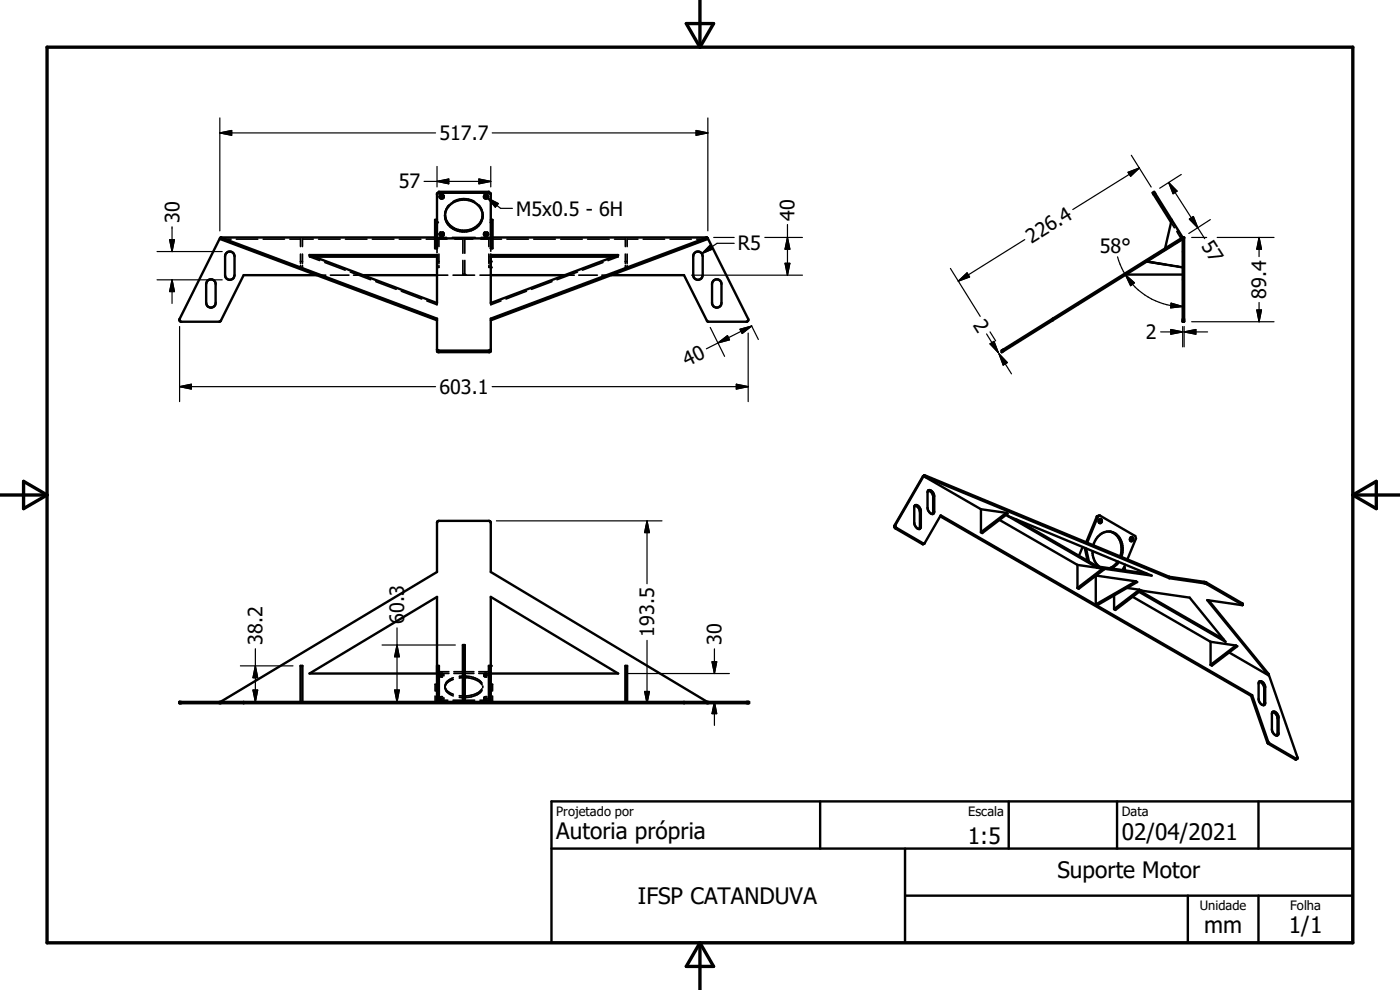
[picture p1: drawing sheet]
<svg xmlns="http://www.w3.org/2000/svg" width="297mm" height="210mm" viewBox="0 0 297 210" stroke-linecap="round" stroke-linejoin="round" font-family="sans-serif">
<g fill="none" stroke="#000" stroke-width=".51">
<path d="M44 59.6a1 1 0 0 1 1.1-.3 1 1 0 0 1 .6 1v3.9a1 1 0 0 1-1 1.1 1 1 0 0 1-1-1.1v-3.9zM46.8 50.4l-8.7 17.3v.3l.2 .2h8.5l4.9-9.8h15.5M46.8 50.4v.3l45.9 17.2M46.8 50.4h.1M46.8 50.4l45.9 17.2v6.9l.3 .2h10.9l.2-.2v-6.9l45.9-17.2M48 53.7a1 1 0 0 1 1.1-.3 1 1 0 0 1 .7 1v4a1 1 0 0 1-1 1 1 1 0 0 1-1-1v-4zM65.7 54.1h27v10.2zM66.6 54.5h26.1M77 58.4h15.7M92.3 50.4h-45.5M92.7 50.6h11.4M93.1 40.7l-.4 .3v11.7h-.4v-6.1h.4"/>
<path d="M93.1 40.7h10.6M93.1 40.9h10.6M93.1 40.7v.2M93.1 40.9l-.4 .4M93.3 41.7l.3 .2 .5-.2M93.3 49.6l.3 .3 .5-.3M94.4 45.6a4.1 4.1 0 0 0 6.9 2.3l.8-1.1 .3-1.2M95.5 43.5a4.2 4.2 0 0 1 6.8 1.6 3.7 3.7 0 0 1-4.7 3.9 3.3 3.3 0 0 1-2.7-4.9zM102.7 41.7l.3 .2 .5-.2M102.7 49.6l.3 .3 .5-.3M103.7 40.7l.4 .3v11.7h.4v-6.1h-.4M103.7 40.9l.4 .4"/>
<path d="M103.7 40.7v.2M104.1 54.1h27l-27 10.2zM104.1 58.4h15.7M104.1 54.5h26.1M104.5 50.4h45.5M147.3 53.7a1 1 0 0 1 1.1-.3 1 1 0 0 1 .7 1v4a1 1 0 0 1-1 1 1 1 0 0 1-1-1v-4zM150 50.4h.1M150.1 50.4l8.6 17.3 .1 .2-.3 .3h-8.5l-4.9-9.8h-15.4M150.1 50.4v.3l-46 17.2M151.3 59.6a1 1 0 0 1 1.1-.3 1 1 0 0 1 .7 1v3.9a1 1 0 0 1-1 1.1 1 1 0 0 1-1-1.1v-3.9zM238.8 58.2h12.1M243.3 55.5l7.6 1.2"/>
<path d="M244.7 41.3l3.7 5.9M245.1 41l-.2-.3-.4 .2 .2 .4M245.1 41l-.4 .3M245.1 41l5.8 9.4M248.6 46.6l-1.4 6.1M250.9 50.4l-27.6 17.2M250.9 50.4h.3v17.9h-.3zM250.9 50.7l-27.6 17.2M92.7 74.1l.4 .3h10.6l.4-.3M212.5 74.7h.1M212.5 74.4v.3M212.5 74.3v.1"/>
<path d="M223.3 67.6l-10.8 6.7M223.3 67.9l-10.8 6.8M223.3 67.6v.3M194 107.3a.97 .97 0 0 1 1.4 .9v3.7a.58 .58 0 0 1-.6 .3 .58 .58 0 0 1-.5-.5l-.3-.8zM194.1 107.3a1.22 1.22 0 0 1 1.1 1.3l-.1 3.6M196 100.9l-6.1 10.7 .3 .4 5.9 3.3M196 100.9l-.2 .1-6.1 10.7 .3 .4 5.7 3.3 .4-.1M196.1 100.9h-.1M196.1 100.9l52 21.5M196.1 100.9v.2M196.1 101.1l12 6.9M196.1 101.1l52 21.6"/>
<path d="M196.1 115.3l3.5-6 66 38.2M196.9 104.1a1.01 1.01 0 0 1 1.3 1.2v3.2a.5 .5 0 0 1-.4 .6 .5 .5 0 0 1-.6-.4l-.3-.5-.1-.5zM196.9 104.1a1.23 1.23 0 0 1 1.1 1.1l-.1 3.8M199.5 109.5l65.9 38.1M208.1 108v4.9M208.1 108l5.4 .8M212 110.3l16.6 9.5M213.5 108.8l.3 .2-5.4 4.1-.3-.2M213.5 108.8l-5.4 4.1M213.7 109.4l30.6 12.7-11.5-1.6zM215.5 110.1l17.3 10.1M228.6 119.8v4.9"/>
<path d="M228.6 119.8l5.4 .8M229.7 116l-.8 1.9M230.1 116.2l.6 2.8M230.4 116.3l.6 2.8M231.8 116.9a4.1 4.1 0 0 0 1.5 3.3M232 115.7a3.2 3.2 0 0 1 4.7-2.5 4.3 4.3 0 0 1 1.2 4.9M232.7 109.6h.2M232.7 109.6l-2.3 5.4M232.9 109.6l-2.3 5.5M233.4 109.4l7.5 4.3 .1 .5-1.8 4.5M233.4 109.4l-.7 .2M233.4 109.4l-.5 .2"/>
<path d="M233.4 110.1l.1 .4-.3 .4M235.4 112.8a3.9 3.9 0 0 1 2.3 5.2M237.1 119.1l-.7 .9-1 .5M237.3 119.2l-1 1.1-.7 .3M238.7 119.8l-.3 .8M240 113.9l.2 .6-.3 .3M232.5 122.2v6M232.5 122.1l8.5 1.2M232.8 120.2v.3M232.8 120.2l10.5 1.5M234 120.6l.2 .2-5.3 4.1-.3-.2M234 120.6l-5.4 4.1"/>
<path d="M236.4 126.3v2.9M238.4 120.6l.1 .4M238.4 120.6l-.2 .3M238.5 120.3l.2 .7M239.1 124.7l2.6 .4M240.3 126.6l16.5 9.5M241 123.3l.3 .2-8.6 4.9-.2-.2M241 123.3l-8.5 4.9M241.7 125.1l.3 .2M241.7 125.1l-5.3 4.1M241.9 125.4l17.6 10.2M242 125.3l10.4 1.5 7.6 9.3-18.3-10.5"/>
<path d="M242 125.3l-5.4 4.1-.2-.2M248.1 122.4l7.6 1.1 7.9 4.5v.4M248.1 122.7l7.7 1.1 7.8 4.5M248.1 122.4v.3M256.4 127.3l12.7 15.7M256.8 136.1v5M256.8 136.1l5.4 .8M260.8 138.4l8.3 4.9M262.2 136.9l.3 .2-5.4 4.1-.3-.1M262.2 136.9l-5.4 4.2M263.6 128.4l-7.5-1.1 13 16M263.6 128.4h.1"/>
<path d="M38 148.9h120.8v.3h-120.8zM46.8 148.9l45.9-27.6v-10.4l.2-.3 .2-.1 10.8 .1 .2 .3v10.4l46 27.6M51.7 148.9v.3M63.8 148.9v-7.6h.4v7.6M92.7 142.9h-27l27-16.3v22.3M92.7 141.3h.4v7.6M98.2 148.9v-12.1h.4v12.1M104.1 142.9h27l-27-16.3v22.3M104.1 141.3h-.4v7.6M132.7 148.9v-7.6h.3v7.6M145.1 148.9v.3M265.4 147.6l3.5 10 5.9 3.5 .4-.1"/>
<path d="M265.6 147.5l-.2 .1M267.1 144.6a1.27 1.27 0 0 1 1.1 1.4l-.1 3.6M267.2 144.6a1.09 1.09 0 0 1 1.2 1v3.7a.59 .59 0 0 1-.6 .3 .59 .59 0 0 1-.5-.5l-.3-.8v-3.3zM269.1 143l6.1 17.9-.2 .1-5.9-3.5-3.5-10M269.1 143v.3M269.9 151.1a.94 .94 0 0 1 1.3 1l.1 3.4a.5 .5 0 0 1-.4 .5 .5 .5 0 0 1-.6-.3l-.4-.6-.1-.4zM270 151.1a1.3 1.3 0 0 1 1 1.1l-.1 3.8M117 170h170v30h-170zM174 170v10M214 170v10M237 170v10M267 170v10"/>
<path d="M117 180h170M192 190h95M192 180v20M252 190v10M267 190v10"/>
<circle cx="93.7" cy="49.7" r=".41"/>
<circle cx="93.7" cy="41.7" r=".41"/>
<circle cx="103.1" cy="49.7" r=".41"/>
<circle cx="103.1" cy="41.7" r=".42"/>
<circle cx="233.4" cy="110.5" r=".41"/>
<circle cx="240" cy="114.4" r=".4"/>
</g>
<g fill="none" stroke="#000" stroke-width=".36">
<path d="M46.8 50.7h2.2M50.1 50.7h4.6M55.8 50.7h4.6M61.5 50.7h2.3v1.6M63.8 56.3v.4h.1M63.8 55.5h.1M63.8 53.9v2M64 55.5h.2M64.2 56.3v.4h-.2M64.2 53.9v2M65.7 54.1v.1M65.7 54.4v.1"/>
<path d="M65.7 54.5h.3M65.7 54.5l2.1 .8M66.3 54.5h.3M66.4 50.7h-2.2v1.6M67.2 58.4h1.9M67.6 50.7h4.6M68.9 55.7l4.3 1.6M70.1 58.4h3.9M73.3 50.7h4.6M74.3 57.7l4.3 1.6M75 58.4h2M79 50.7h4.6"/>
<path d="M79.7 59.7l4.4 1.7M84.7 50.7h4.6M90.4 50.7h2.4M92.3 50.4h2.4M92.7 58.4h2.3M92.7 52.7v.9M92.7 54.6v1.3M92.7 56.3v.4h.1M92.7 55.5h.1M93 50.7h1.8M93 55.5h.1M93.1 56.3v.4h-.1"/>
<path d="M93.1 50.7v1.6M93.1 53.9v2M93.5 49.2l-.2 .5M93.5 41.2l-.2 .6M94 49.2l.1 .4M94 41.2l.2 .3M94.2 41.5l-.1 .2M94.2 41.5v.1M94.2 41.7v.1M94.2 49.7h.1M95.2 43.5l-.7 1.3-.1 .9M96 50.4h4.8"/>
<path d="M96.1 58.4h4.6M96.1 42.7a4.7 4.7 0 0 1 4.6 0M96.5 50.7h1.7v3M98.2 55.2v3h.2M98.6 55.2v3h-.1M100.3 50.7h-1.7v3M101.6 43.5l.6 .9 .2 1.3M101.8 58.4h2.3M102 50.7h1.7v1.6M102.1 50.4h2.4M102.4 45.5v.1M102.9 41.2l-.2 .6"/>
<path d="M102.9 49.2l-.2 .5M103.4 41.2l.2 .3M103.4 49.2l.2 .3M103.6 41.5l-.1 .2M103.6 49.5l-.1 .1M103.6 41.5v.1M103.6 41.7v.1M103.6 49.5v.1M103.6 49.7h.1M103.7 56.3v.4h.1M103.7 55.5h.1M103.7 53.9v2"/>
<path d="M104 56.7h.1M104 55.5h.1M104.1 52.7v.6M104.1 53.9v.6M104.1 50.7h2.3M107.5 50.7h4.6M113.2 50.7h4.6M117.1 59.7l-4.3 1.7M119 50.7h4.5M119.8 58.4h2M122.5 57.7l-4.3 1.6M122.8 58.4h3.9"/>
<path d="M124.7 50.7h4.5M127.7 58.4h2M127.9 55.7l-4.3 1.6M130.2 54.5h.3M130.4 50.7h2.3v1.6M130.8 54.5h.3M131.1 54.1v.1M131.1 54.4v.1M131.1 54.5l-2.1 .8M132.7 56.3v.4h.1M132.7 55.5h.1M132.7 53.9v2"/>
<path d="M132.9 55.5h.1M133 56.3v.4h-.1M133 53.9v2M135.3 50.7h-2.3v1.6M136.5 50.7h4.5M142.1 50.7h4.6M147.8 50.7h2.3M244.8 54.5l-1.5 1 3 .5M244.9 54.1v.1M244.9 54.4v.1M244.9 41.3l-.1 .1M245.1 41.2h-.1"/>
<path d="M245.4 42.1h-.1M245.5 42.3h-.1M245.6 41.9l-.1 .1M245.8 42.1l-.2 .1M247.4 56.1l1.1 .2M247.9 56.2l3 .5-1.2-.2M248.4 47.2l.8 1.1M248.6 52.1l-3.1 2M249.8 49l-.1 .1M249.9 49.5l.7 1.1M249.9 49.3l-.1 .1M250 48.9l-.1 .1"/>
<path d="M250.1 49.1l-.1 .1M250.4 50l-.1 .1M250.6 49.9l-.1 .1M250.9 58.4h.1M250.9 50.7l-1.5 1M250.9 59.4h.1M250.9 53.4h.1M250.9 59.3h.1M251.1 58.4h.1M251.1 59.4h.1M251.1 53.4h.1M251.1 59.3h.1"/>
<path d="M85.1 61.8l4.4 1.6M90.6 63.8l2.1 .8v-.1M92.7 64.3v.1M104.1 64.3v.1M106.3 63.8l-2.2 .8v-.1M111.7 61.8l-4.4 1.6M223.3 67.6v.1M223.3 67.8v.1M228.6 64.3v.1M228.6 64.5v.1M250.9 65.3h.1M251.1 65.3h.1"/>
<path d="M189.9 111.4l-.2 .1M190.2 112l-.2 .1M195.4 108.5l-.2 .1M195.4 111.7l-.2 .1M195.9 115.3l-.2 .1M196 100.9l-.2 .1M198.2 105.3l-.2 .1M198.2 108.5l-.2 .2M255.4 123.4v.3M256 123.6v.3M263.5 128v.2M43.7 148.9v.1"/>
<path d="M43.7 149.1v.1M45.7 148.9v.1M45.7 149.1v.1M46.8 148.8l.1 .1M46.9 148.9h.1M47.8 148.9v.1M47.8 149.1v.1M49.8 148.9v.1M49.8 149.1v.1M92.3 146.6h.1M92.3 147.7v1.2M92.4 145.2h-.1v1.2"/>
<path d="M92.6 145.2h.1M92.7 142.9v1.2M92.7 145.2v1.4h-.1M92.7 148.5h2.3M92.8 143l-.1 .1M92.8 142.7h-.1M93.1 142.5v.1M93.1 142.7v.2M93.1 142.9h2.1M93.1 142.5h2.1M93.1 142.9h-.1M93.1 142.5l-.1 .1"/>
<path d="M93.3 143.3v.1M93.3 143.4l.2 .2h.4M93.4 143.2l-.1 .2M93.4 143.2l.5 .1M93.9 148.1l-.6 .1 .1 .3 .5 .1M93.9 143.2h-.5M93.9 142.8l-.5 .1v.3M93.9 147.8h-.4l-.2 .2 .2 .2h.4M94.2 143v.2M94.2 143.3v.1M94.2 148v.1M94.2 148.2v.2"/>
<path d="M94.4 145.5v.2M94.4 145.8v.1M94.4 145.9a2.18 2.18 0 0 0 1.8 1.7M94.4 145.5a2.1 2.1 0 0 0 1.8 1.8M96.1 148.5h4.6M96.2 144.1a2.1 2.1 0 0 0-1.8 1.8M96.2 143.8a2.18 2.18 0 0 0-1.8 1.7M96.3 142.9h4.2M96.3 142.5h4.2M97.4 143.8a5 5 0 0 1 4.8 1.4M97.4 143.5a5 5 0 0 1 4.8 1.4M101.6 142.9h2.1"/>
<path d="M101.6 142.5h2.1M101.8 148.5h2.3M102.2 146.5a5 5 0 0 1-4.8 1.4M102.2 146.2a5 5 0 0 1-4.8 1.4M102.4 145.5v.2M102.4 145.8v.1M102.7 143.3v.1M102.7 143.4l.2 .2h.4M102.8 143.2l-.1 .2M102.8 143.2l.5 .1M103.3 148.1l-.6 .1 .1 .3 .5 .1M103.3 143.2h-.5"/>
<path d="M103.3 142.8l-.5 .1v.3M103.3 147.8h-.4l-.2 .2 .2 .2h.4M103.6 143v.2M103.6 143.3v.1M103.6 148v.1M103.6 148.2v.2M103.7 142.5v.1M103.7 142.7v.2M103.7 142.5l.1 .1M103.7 142.9h.1M104 142.7h.1M104 143l.1 .1"/>
<path d="M104.1 141.3v.5M104.1 142.3v1.8M104.1 145.2v1.4h.1M104.1 145.2h.1M104.4 145.2h.1v1.2M104.4 146.6h.1M104.5 147.7v1.2M147.1 148.9v.1M147.1 149.1v.1M149.1 148.9v.1M149.1 149.1v.1M149.9 148.9h-.1"/>
<path d="M150 148.8l-.1 .1M151.1 148.9v.1M151.1 149.1v.1M153.1 148.9v.1M153.1 149.1v.1M268.4 149.1l-.2 .1M268.4 145.8l-.2 .2M269 157.3l-.2 .2M269.3 157.7l-.2 .1M271.3 155.5l-.3 .2M271.3 152.3l-.3 .1M275 161l-.2 .1"/>
</g>
<g fill="#000">
<circle cx="92.7" cy="47.2" r=".25"/>
<circle cx="98.2" cy="58.2" r=".18"/>
<circle cx="98.6" cy="58.2" r=".18"/>
<circle cx="104.1" cy="55.5" r=".25"/>
<circle cx="104.1" cy="56.7" r=".25"/>
<circle cx="104.1" cy="54.5" r=".25"/>
<circle cx="104.1" cy="47.2" r=".25"/>
<circle cx="238.4" cy="120.6" r=".25"/>
<circle cx="242" cy="125.3" r=".25"/>
<circle cx="104.1" cy="142.9" r=".18"/>
<circle cx="104.1" cy="141.3" r=".25"/>
<circle cx="158.8" cy="149.2" r=".25"/>
<circle cx="158.8" cy="148.9" r=".25"/>
</g>
<g fill="none" stroke="#000" stroke-width=".25">
<path d="M46.6 28.2h45.8M46.6 28.2l2.5-.5v1zM46.6 25v24M90 38.5h14.1M92.7 38.5l2.5-.5v1zM92.7 35.3v4.4M101.6 38l2.5 .5-2.5 .5zM104.1 35.3v4.4M104.4 28.2h45.8M147.7 27.7l2.5 .5-2.5 .5zM150.2 25v24M239.3 36.6l2.4-1-1.8 1.8z"/>
<path d="M240 32.9l4.2 6.8M241.7 35.6l-14.1 8.9M247.9 38.7l6.2 9.6M247.9 38.7l1.8 1.8-.8 .6zM250.6 37l-4.6 2.9M33.3 53.4h13.8M33.3 59.4h13.8M36 50.9h1l-.5 2.5zM36.5 48.1v5.3M36.5 59.4v5M36.5 59.4l.5 2.5h-1zM103.4 42l2.8 2.2h2.5"/>
<path d="M103.4 42l2.3 1.2-.6 .7zM146.7 58.4h23.5M150.7 52l.5 .8-2.3 1zM151.4 50.4h4.4M155.8 51.6h-3.7l-3.2 2.2M162.3 50.4h7.9M166.6 55.9h1l-.5 2.5zM167.1 50.4l.5 2.5h-1zM167.1 47.6v10.8M201.6 56.9l6.4 10.2M203.3 59.6l1.9-1.7 .5 .9zM217.4 50.8l-14.1 8.8"/>
<path d="M237.1 54.5l.9 2.3 .8 1.5M238.8 58.3a14.3 14.3 0 0 0 8.8 6.3l3.3 .4M238.8 58.3l1.9 1.7-.8 .6zM244.9 41.3h-.1M245.1 41.1l-.1 .1M245.4 42.1l-.1 .1M245.6 42h-.1M249.9 49.2l-.1 .1M250.1 49.1l-.1 .1M250.4 50.1h-.1M250.6 49.9l-.1 .1M252.3 46.5l.9-.6 .9 2.4z"/>
<path d="M252.8 50.4h3.2M254.1 48.3l1.5 2.3M256.8 46.6l-4.6 2.9M258.2 50.4h12.1M267.1 50.4v4M267.1 50.4l.5 2.5h-1zM38.1 69.3v15.9M150.7 69.5l3 6.1M152.3 72.7l2-1.5 .5 .9zM157 69.9l2.5-.7-2 1.5zM158.7 70.7v14.5M159.4 69.1l1.5 2.9"/>
<path d="M159.5 69.2l-9.6 4.8M209.3 70.8l2.5 4M210 73l.9-.6 .9 2.4zM210 70.4l1.2 1.9M211.9 75.1l2.7 4.2M211.9 75.1l1.8 1.8-.9 .5zM246.2 70.4h4.7M248.4 69.9l2.5 .5-2.5 .5zM248.4 64.3l2.5 .7-2.5 .3zM250.9 69.3v4.3M251.2 70.4h5M251.2 70.4l2.5-.5v1z"/>
<path d="M251.2 69.3v4.3M252.8 68.3h17.5M266.6 65.8h1l-.5 2.5zM267.1 64.2v4.1M38.1 82h54.3M38.1 82l2.5-.5v1zM104.4 82h54.3M156.2 81.5l2.5 .5-2.5 .5zM105.3 110.5h35.1M137.3 110.5v13.3M137.3 110.5l.5 2.5h-1zM54.2 137.6v11.3"/>
<path d="M81.1 136.8h15.5M84.2 133.2v15.7M84.2 136.8l.5 2.5h-1zM137.3 135.8v13.4M151.6 137.6v5.3M51 141.3h11.2M53.7 146.4h1l-.5 2.5zM54.2 141.3l.5 2.5h-1zM83.7 146.4h1l-.5 2.5zM132.7 142.9h22M136.8 146.7h1l-.5 2.5zM146.7 148.9h8"/>
<path d="M151.1 140.4h.9l-.4 2.5zM151.6 148.9v5M151.6 148.9l.4 2.5h-.9z"/>
</g>
<path d="M10 10h277v190h-277zM145.6 5h5.8l-2.9 5zM148.5 0v10M0 105h10M5 102.1l5 2.9-5 2.9zM287 105h10M287 105l5-2.9v5.8zM148.5 200v10M148.5 200l2.9 5h-5.8z" fill="none" stroke="#000" stroke-width=".71"/>
<g fill="#000" stroke="#000" stroke-width=".25">
<path d="M46.6 28.2l2.5-.5v1zM92.7 38.5l2.5-.5v1zM101.6 38l2.5 .5-2.5 .5zM147.7 27.7l2.5 .5-2.5 .5zM239.3 36.6l2.4-1-1.8 1.8zM36 50.9h1l-.5 2.5zM103.4 42l2.3 1.2-.6 .7zM150.7 52l.5 .8-2.3 1zM166.6 55.9h1l-.5 2.5zM167.1 50.4l.5 2.5h-1zM203.3 59.6l1.9-1.7 .5 .9zM238.8 58.3l1.9 1.7-.8 .6z"/>
<path d="M247.9 38.7l1.8 1.8-.8 .6zM252.3 46.5l.9-.6 .9 2.4zM267.1 50.4l.5 2.5h-1zM36.5 59.4l.5 2.5h-1zM152.3 72.7l2-1.5 .5 .9zM157 69.9l2.5-.7-2 1.5zM210 73l.9-.6 .9 2.4zM211.9 75.1l1.8 1.8-.9 .5zM248.4 64.3l2.5 .7-2.5 .3zM248.4 69.9l2.5 .5-2.5 .5zM251.2 70.4l2.5-.5v1zM266.6 65.8h1l-.5 2.5z"/>
<path d="M38.1 82l2.5-.5v1zM156.2 81.5l2.5 .5-2.5 .5zM137.3 110.5l.5 2.5h-1zM84.2 136.8l.5 2.5h-1zM53.7 146.4h1l-.5 2.5zM54.2 141.3l.5 2.5h-1zM83.7 146.4h1l-.5 2.5zM136.8 146.7h1l-.5 2.5zM151.1 140.4h.9l-.4 2.5zM151.6 148.9l.4 2.5h-.9z"/>
</g>
<g font-size="4.8">
<text x="118" y="178.1">Autoria própria</text>
<text x="205.4" y="178.9">1:5</text>
<text x="238" y="178.2">02/04/2021</text>
<text x="135.3" y="191.8">IFSP CATANDUVA</text>
<text x="224.3" y="186.3">Suporte Motor</text>
<text x="255.4" y="197.9">mm</text>
<text x="273.4" y="198">1/1</text>
</g>
<g font-size="4.2">
<text x="93.2" y="29.7">517.7</text>
<text x="84.6" y="40">57</text>
<text x="38.1" y="47.3" transform="rotate(-90 38.1 47.3)">30</text>
<text x="109.5" y="45.8">M5x0.5 - 6H</text>
<text x="168.6" y="46.8" transform="rotate(-90 168.6 46.8)">40</text>
<text x="156.5" y="53.1">R5</text>
<text x="218.9" y="51.7" transform="rotate(-32 218.9 51.7)">226.4</text>
<text x="233.3" y="53.6">58°</text>
<text x="254.8" y="52.1" transform="rotate(57 254.8 52.1)">57</text>
<text x="268.6" y="63.4" transform="rotate(-90 268.6 63.4)">89.4</text>
<text x="206.3" y="69" transform="rotate(58 206.3 69)">2</text>
<text x="243.1" y="72">2</text>
<text x="145.8" y="77.8" transform="rotate(-26 145.8 77.8)">40</text>
<text x="93.2" y="83.6">603.1</text>
<text x="55.7" y="136.8" transform="rotate(-90 55.7 136.8)">38.2</text>
<text x="85.8" y="132.4" transform="rotate(-90 85.8 132.4)">60.3</text>
<text x="138.8" y="135" transform="rotate(-90 138.8 135)">193.5</text>
<text x="153.1" y="136.8" transform="rotate(-90 153.1 136.8)">30</text>
</g>
<g font-size="2.7">
<text x="118" y="173.1">Projetado por</text>
<text x="205.4" y="173.1">Escala</text>
<text x="238" y="173">Data</text>
<text x="254.6" y="193.1">Unidade</text>
<text x="273.7" y="193.1">Folha</text>
</g>
</svg>
